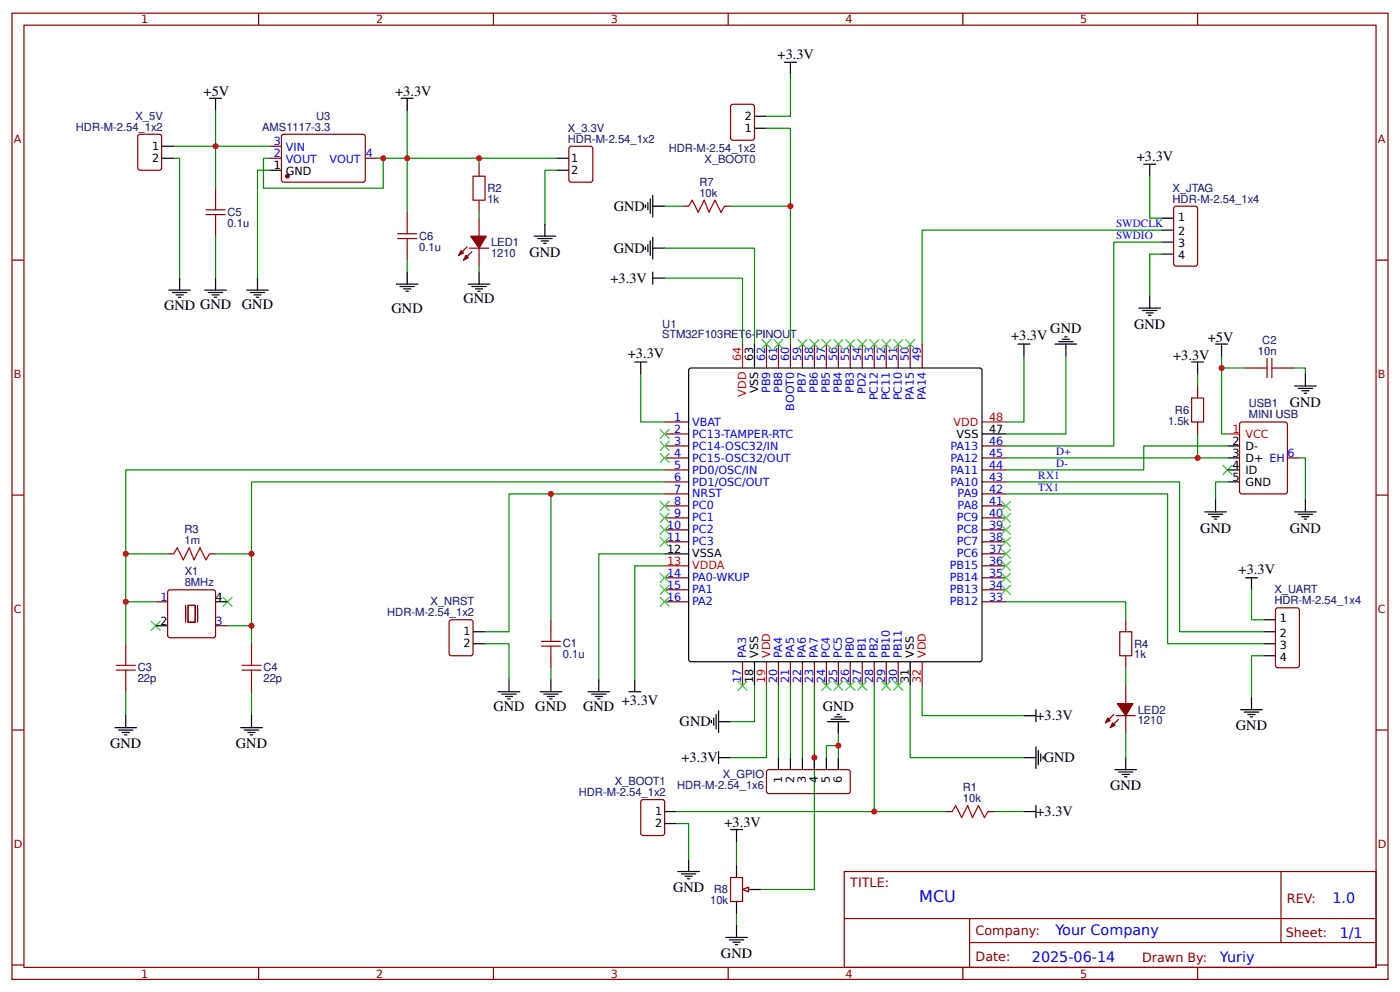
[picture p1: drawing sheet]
<svg xmlns="http://www.w3.org/2000/svg" width="309mm" height="219mm" viewBox="0 0 309 219" stroke-linecap="round" stroke-linejoin="round" font-family="sans-serif">
<g fill="none" stroke="#800" stroke-width=".26">
<path d="M2.6 2.9h304.1v213.3h-304.1zM5.3 5.6h298.7v207.9h-298.7zM57.1 2.9v2.7M109 2.9v2.7M160.9 2.9v2.7M212.7 2.9v2.7M264.6 2.9v2.7M30.7 29.7l4.5-.1 .4 .3 .1 7.1-.2 .5-4.5 .1-.5-.3-.1-7.1zM59.5 34.9h2.7M59.5 32.3h2.7M62.4 29.7h18l.3 .5-.1 9.8-.4 .2-17.8-.1-.2-.4v-9.5zM80.7 34.9h2.6"/>
<path d="M105.8 36.2v2.7M125.7 32.5l.5-.2h4.2l.5 .2 .1 7.2-.3 .4-4.5 .1-.5-.2zM161.7 23.1l4.5-.1 .4 .3 .1 7.1-.3 .5-4.5 .1-.4-.3-.1-7.2zM2.6 57.4h2.7M47.6 41.5v2.7M47.6 49.5v2.6M90 46.8v2.7M90 54.8v2.6M103.2 54.5l-1.9 1.9M103.7 54.8h4.2M104.2 55.6l-1.8 1.8M105.8 44.2v2.6"/>
<path d="M105.8 48.2v3.9M105.8 54.8v3.9M150.8 45.5h1.3M160.1 45.5h1.3M259.4 45.8l.4-.3h4.3l.4 .3 .1 12.4-.3 .5h-4.5l-.4-.2zM304 57.4h2.7M169.3 75.9v5.3M172 75.9v5.3M174.6 75.9v5.3M177.3 75.9v5.3M179.9 75.9v5.3M182.6 75.9v5.3"/>
<path d="M185.2 75.9v5.3M187.9 75.9v5.3M190.5 75.9v5.3M193.1 75.9v5.3M195.8 75.9v5.3M198.4 75.9v5.3M201.1 75.9v5.3M203.7 75.9v5.3M146.8 93.1h5.3M146.8 98.4h5.3M146.8 95.8h5.3M217 98.4h5.2"/>
<path d="M264.6 85.2v2.6M264.6 93.1v2.7M273.9 93.4l.5-.3h9.5l.5 .3v15.1l-.2 .4-9.8 .1-.5-.3zM275.2 81.2h2.6M283.1 81.2h2.7M2.6 109.3h2.7M146.8 111.7h5.3M146.8 109h5.3M146.8 106.4h5.3M146.8 103.7h5.3M146.8 101.1h5.3M146.8 114.3h5.3"/>
<path d="M146.8 116.9h5.3M146.8 119.6h5.3M217 111.7h5.2M217 109h5.2M217 106.4h5.2M217 103.7h5.2M217 101.1h5.2M217 114.3h5.2M217 116.9h5.2M217 119.6h5.2M284.4 101.1h2.7M304 109.3h2.7"/>
<path d="M34.4 132.8h2.6M37 122.2h1.4M37.1 130.4l.5-.2h9.8l.2 .5v9.8l-.5 .3-9.8-.1-.3-.5zM46.3 122.2h1.3M47.6 138.1h2.7M99.3 137.1l.4-.3h4.3l.4 .3 .1 7.1-.3 .5h-4.5l-.4-.2zM121.7 136.8v2.6M146.8 127.5h5.3M146.8 130.2h5.3M146.8 132.8h5.3M217 127.5h5.2M217 130.2h5.2"/>
<path d="M217 132.8h5.2M217 124.9h5.2M217 122.2h5.2M248.7 136.8v2.6M281.9 134.4l.4-.3h4.2l.5 .3 .1 12.4-.3 .5-4.5 .1-.4-.3zM27.8 142.1v2.6M27.8 150v2.7M55.6 142.1v2.6M55.6 150v2.7M121.7 144.7v2.7M164 146v5.3M172 146v5.3"/>
<path d="M174.6 146v5.3M177.3 146v5.3M179.9 146v5.3M182.6 146v5.3M185.2 146v5.3M187.9 146v5.3M190.5 146v5.3M193.1 146v5.3M195.8 146v5.3M198.4 146v5.3M246.1 157.7l-1.9 1.8M246.6 158h4.2"/>
<path d="M247.1 158.7l-1.8 1.9M248.7 144.7v2.7M248.7 151.3v4M248.7 158v3.9M2.6 161.1h2.7M141.8 176.5h4.5l.5 .2v7.2l-.2 .4-4.5 .1-.5-.2v-7.2zM169.6 169.9h17.7l.5 .2 .1 .3v4.2l-.1 .3-.5 .3h-17.4l-.3-.1-.3-.5v-4.2zM209 179.1h1.3M218.3 179.1h1.3M304 161.1h2.7M161.4 193.7h2.6v5.3h-2.6zM164.6 196.3h1.3"/>
<path d="M186.5 192.4h117.5v21.1h-117.5zM283 192.4v15.6M2.6 213h2.7M57.1 213.5v2.7M109 213.5v2.7M160.9 213.5v2.7M186.6 202.7h117.3M212.7 213.5v2.7M214.2 208h89.7M214.2 202.7v10.6M264.6 213.5v2.7M304 213h2.7"/>
</g>
<path d="M164 75.9v5.3M217 93.1h5.2M271.2 95.8h2.6M146.8 124.9h5.3M169.3 146v5.3M203.7 146v5.3" fill="none" stroke="#f00" stroke-width=".26"/>
<g fill="none" stroke="#000" stroke-width=".26">
<path d="M173.3 13.8h2.6M174.6 13.8v2.6M35.7 32.3h2.7M35.7 34.9h2.7M46.3 21.7h2.6M47.6 21.7v2.6M59.5 37.6h2.7M88.6 21.7h2.7M90 21.7v2.6M123 34.9h2.7M123 37.6h2.7M166.7 28.3h2.6"/>
<path d="M166.7 25.7h2.6M252.7 36.2h2.6M254 36.2v2.7M118 52.1h4.8M118.8 52.7h3.2M119.6 53.2h1.6M120.1 53.7h.5M120.4 49.5v2.6M142.6 45.2v.6M142.6 54.5v.5M143.1 44.7v1.6M143.1 54v1.6"/>
<path d="M143.7 43.9v3.2M143.7 53.2v3.2M144.2 54.8h2.6M144.2 43.1v4.8M144.2 52.4v4.7M144.2 45.5h2.6M256.6 48.2h2.7M256.6 50.8h2.7M256.6 53.4h2.7M256.6 56.1h2.7M37.3 64h4.8M38.1 64.6h3.2"/>
<path d="M38.9 65.1h1.6M39.4 65.6h.6M39.7 61.4v2.6M45.2 64h4.8M46 64.6h3.2M46.8 65.1h1.6M47.4 65.6h.5M47.6 61.4v2.6M54.5 64h4.8M55.3 64.6h3.2M56.1 65.1h1.6M56.6 65.6h.5"/>
<path d="M56.9 61.4v2.6M87.6 62.7h4.7M88.4 63.2h3.1M89.2 63.8h1.6M89.7 64.3h.5M90 60.1v2.6M103.5 62.7h4.7M104.2 63.2h3.2M105 63.8h1.6M105.6 64.3h.5M105.8 60.1v2.6M140.2 79.9h2.7"/>
<path d="M141.6 79.9v2.6M144.2 60.1v2.6M144.2 61.4h2.6M166.7 75.9v5.3M224.9 75.9h2.6M226.2 75.9v2.7M233.1 75.9h4.8M233.9 75.4h3.2M234.7 74.9h1.6M235.2 74.3h.5M235.5 75.9v2.7M251.6 68h4.8"/>
<path d="M252.4 68.5h3.2M253.2 69.1h1.6M253.7 69.6h.6M254 65.4v2.6M263.3 79.9h2.6M264.6 79.9v2.6M268.6 75.9h2.6M269.9 75.9v2.7M152.4 81.3l64-.1 .5 .3 .1 64-.3 .5h-64l-.5-.2-.1-64zM217 95.8h5.2M271.2 98.4h2.6M286 85.2h4.8"/>
<path d="M286.8 85.7h3.2M287.6 86.3h1.6M288.1 86.8h.6M288.4 82.5v2.7M266.2 113h4.7M267 113.5h3.1M267.8 114h1.5M268.3 114.6h.5M268.6 110.3v2.7M271.2 101.1h2.6M271.2 103.7h2.6M271.2 106.4h2.6"/>
<path d="M286 113h4.8M286.8 113.5h3.2M287.6 114h1.6M288.1 114.6h.6M288.4 110.3v2.7M34.4 138.1h2.6M47.6 132.8h2.7M104.5 139.4h2.7M146.8 122.2h5.3M275.2 127.5h2.6M276.5 127.5v2.7M279.1 139.4h2.7"/>
<path d="M279.1 136.8h2.7M27.8 158v2.6M55.6 158v2.6M104.5 142.1h2.7M110.1 152.7h4.7M110.9 153.2h3.1M111.7 153.7h1.5M112.2 154.3h.5M112.4 150v2.7M119.3 152.7h4.8M120.1 153.2h3.2M120.9 153.7h1.6"/>
<path d="M121.4 154.3h.6M121.7 150v2.7M129.9 152.7h4.8M130.7 153.2h3.2M131.5 153.7h1.6M132 154.3h.6M132.3 150v2.7M138.9 152.7h2.7M140.2 150v2.7M157.2 159v.5M157.7 158.5v1.6M158.2 157.7v3.2"/>
<path d="M158.7 159.3h2.7M158.7 156.9v4.8M166.7 146v5.3M182.8 159.3h4.8M183.6 158.7h3.2M184.4 158.2h1.6M184.9 157.7h.6M185.2 159.3v2.6M201.1 146v5.3M226.2 158h2.7M228.9 156.6v2.7M274.1 156.6h4.8"/>
<path d="M274.9 157.2h3.2M275.7 157.7h1.6M276.2 158.2h.6M276.5 154v2.6M279.1 142.1h2.7M279.1 144.7h2.7M25.4 160.6h4.8M26.2 161.1h3.2M27 161.7h1.6M27.5 162.2h.5M53.2 160.6h4.7M54 161.1h3.1"/>
<path d="M54.8 161.7h1.6M55.3 162.2h.5M146.8 179.1h2.7M158.7 165.9v2.6M158.7 167.2h2.7M172 167.2v2.7M174.6 167.2v2.7M177.3 167.2v2.7M179.9 167.2v2.7M182.6 167.2v2.7M185.2 167.2v2.7M226.2 167.2h2.7"/>
<path d="M226.2 179.1h2.7M228.9 164.8v4.8M228.9 177.8v2.6M229.4 165.6v3.2M229.9 166.4v1.6M230.5 167v.5M246.3 169.9h4.8M247.1 170.4h3.2M247.9 170.9h1.6M248.4 171.4h.6M248.7 167.2v2.7M146.8 181.8h2.7"/>
<path d="M149.8 192.4h4.7M150.5 192.9h3.2M151.3 193.4h1.6M151.9 193.9h.5M152.1 189.7v2.7M161.4 183.1h2.6M162.7 183.1v2.6M162.7 191v2.7M162.7 199v2.6M165.4 196.3h2.6M160.3 206.9h4.8M161.1 207.4h3.2"/>
<path d="M161.9 208h1.6M162.5 208.5h.5M162.7 204.3v2.6"/>
</g>
<g fill="none" stroke="#080" stroke-width=".26">
<path d="M174.6 16.4v9.3h-5.3M38.4 34.9h1.3v26.5M38.4 32.3h9.2v9.2M47.6 24.3v8h11.9M59.5 34.9h-1.3v6.6h26.5v-6.6h5.3v11.9M59.5 37.6h-2.6v23.8M83.3 34.9h1.4M90 24.3v10.6h15.8v1.3M105.8 34.9h17.2M123 37.6h-2.6v11.9M169.3 28.3h5.3v17.2M254 38.9v9.3h2.6"/>
<path d="M47.6 52.1v9.3M90 57.4v2.7M105.8 46.8v1.4M105.8 58.7v1.4M146.8 54.8h19.9v21.1M146.8 45.5h4M161.4 45.5h13.2v30.4M256.6 56.1h-2.6v9.3M256.6 53.4h-10.5v45h-23.9M256.6 50.8h-52.9v25.1M146.8 61.4h17.2v14.5M226.2 78.6v14.5h-4"/>
<path d="M235.5 78.6v17.2h-13.3M269.9 78.6v17.2h1.3M141.6 82.5v10.6h5.2M264.6 82.5v2.7M264.6 95.8v5.3M269.9 81.2h5.3M271.2 98.4h-18.5v5.3h-30.5M285.8 81.2h2.6v1.3M121.7 109h-9.3v30.4h-5.2M146.8 106.4h-91.2v15.8M146.8 103.7h-119v18.5M146.8 109h-25.1v27.8"/>
<path d="M222.2 106.4h38.4v33h18.5M222.2 109h35.8v33.1h21.1M222.2 101.1h49M271.2 106.4h-2.6v3.9M287.1 101.1h1.3v9.2M34.4 132.8h-6.6v9.3M37 122.2h-9.2v10.6M47.6 122.2h8v15.9M50.3 138.1h5.3v4M146.8 122.2h-14.5v27.8M146.8 124.9h-6.6v25.1M222.2 132.8h26.5v4"/>
<path d="M276.5 130.2v6.6h2.6M27.8 152.7v5.3M55.6 152.7v5.3M107.2 142.1h5.2v7.9M121.7 147.4v2.6M166.7 151.3v8h-5.3M169.3 151.3v15.9h-7.9M174.6 151.3v15.9M177.3 151.3v15.9M179.9 151.3v45h-11.9M193.1 151.3v27.8h15.9M201.1 151.3v15.9h25.1"/>
<path d="M203.7 151.3v6.7h22.5M248.7 147.4v3.9M279.1 144.7h-2.6v9.3M149.5 179.1h43.6M185.2 164.6h-2.6v2.6M185.2 161.9v5.3M219.6 179.1h6.6M248.7 161.9v5.3M149.5 181.8h2.6v7.9M162.7 185.7v5.3M162.7 201.6v2.7"/>
</g>
<g fill="none" stroke="#a00000" stroke-width=".26">
<path d="M104.5 38.9h2.7v5.3h-2.7zM45.5 47.4h4.2M45.5 46.3h4.2M47.6 44.2v2.1M47.6 47.4v2.1M87.8 52.7h4.3M87.8 51.6h4.3M90 49.5v2.1M90 52.7v2.1M152.1 45.5l.8-1.3 1.4 2.6 1.3-2.6 1 2.6 1.4-2.6 1.3 2.6 .8-1.3M279.9 79.1v4.2M281 79.1v4.2"/>
<path d="M263.3 87.8h2.6v5.3h-2.6zM277.8 81.2h2.1M281 81.2h2.1M38.4 122.2l.8-1.3 1.3 2.7 1.3-2.7 1.1 2.7 1.3-2.7 1.3 2.7 .8-1.4M121.7 139.4v2.2M247.4 139.4h2.6v5.3h-2.6zM25.7 147.9h4.2M25.7 146.8h4.2M27.8 144.7v2.1M27.8 147.9v2.1M53.4 147.9h4.3M53.4 146.8h4.3"/>
<path d="M55.6 144.7v2.1M55.6 147.9v2.1M119.6 142.6h4.2M119.6 141.6h4.2M121.7 142.6v2.1M210.3 179.1l.8-1.3 1.4 2.6 1.3-2.6 1 2.6 1.4-2.6 1.3 2.6 .8-1.3"/>
</g>
<g fill="#000" stroke="#3c3" stroke-width=".26">
<path d="M168.3 74.9l2.1 2.1zM168.3 77l2.1-2.1z"/>
<path d="M170.9 74.9l2.1 2.1zM173 74.9l-2.1 2.1z"/>
<path d="M176.2 74.9l2.1 2.1zM176.2 77l2.1-2.1z"/>
<path d="M178.9 74.9l2.1 2.1zM181 74.9l-2.1 2.1z"/>
<path d="M181.5 74.9l2.1 2.1zM183.6 74.9l-2.1 2.1z"/>
<path d="M184.1 74.9l2.2 2.1zM186.3 74.9l-2.2 2.1z"/>
<path d="M186.8 74.9l2.1 2.1zM188.9 74.9l-2.1 2.1z"/>
<path d="M189.4 74.9l2.2 2.1zM191.6 74.9l-2.2 2.1z"/>
<path d="M192.1 74.9l2.1 2.1zM194.2 74.9l-2.1 2.1z"/>
<path d="M194.7 74.9l2.1 2.1zM196.8 74.9l-2.1 2.1z"/>
<path d="M197.4 74.9l2.1 2.1zM199.5 74.9l-2.1 2.1z"/>
<path d="M200 74.9l2.1 2.1zM202.1 74.9l-2.1 2.1z"/>
<path d="M145.8 94.7l2.1 2.1zM147.9 94.7l-2.1 2.1z"/>
<path d="M145.8 97.4l2.1 2.1zM147.9 97.4l-2.1 2.1z"/>
<path d="M145.8 100l2.1 2.1zM147.9 100l-2.1 2.1z"/>
<path d="M145.8 110.6l2.1 2.1zM147.9 110.6l-2.1 2.1z"/>
<path d="M145.8 113.2l2.1 2.2zM147.9 113.2l-2.1 2.2z"/>
<path d="M145.8 115.9l2.1 2.1zM147.9 115.9l-2.1 2.1z"/>
<path d="M145.8 118.5l2.1 2.1zM147.9 118.5l-2.1 2.1z"/>
<path d="M221.2 118.5l2.1 2.1zM223.3 118.5l-2.1 2.1z"/>
<path d="M221.2 115.9l2.1 2.1zM223.3 115.9l-2.1 2.1z"/>
<path d="M221.2 113.2l2.1 2.2zM223.3 113.2l-2.1 2.2z"/>
<path d="M221.2 110.6l2.1 2.1zM223.3 110.6l-2.1 2.1z"/>
<path d="M272.3 102.7l-2.2 2.1zM270.1 102.7l2.2 2.1z"/>
<path d="M33.3 137.1l2.2 2.1zM35.5 137.1l-2.2 2.1z"/>
<path d="M49.2 131.8l2.1 2.1zM51.3 131.8l-2.1 2.1z"/>
<path d="M145.8 126.5l2.1 2.1zM147.9 126.5l-2.1 2.1z"/>
<path d="M145.8 129.1l2.1 2.1zM147.9 129.1l-2.1 2.1z"/>
<path d="M145.8 131.8l2.1 2.1zM147.9 131.8l-2.1 2.1z"/>
<path d="M221.2 129.1l2.1 2.1zM223.3 129.1l-2.1 2.1z"/>
<path d="M221.2 126.5l2.1 2.1zM221.2 128.6l2.1-2.1z"/>
<path d="M221.2 123.8l2.1 2.1zM221.2 125.9l2.1-2.1z"/>
<path d="M221.2 121.2l2.1 2.1zM223.3 121.2l-2.1 2.1z"/>
<path d="M163 150.3l2.1 2.1zM165.1 150.3l-2.1 2.1z"/>
<path d="M181.5 150.3l2.1 2.1zM183.6 150.3l-2.1 2.1z"/>
<path d="M184.1 150.3l2.2 2.1zM186.3 150.3l-2.2 2.1z"/>
<path d="M186.8 150.3l2.1 2.1zM188.9 150.3l-2.1 2.1z"/>
<path d="M189.4 150.3l2.2 2.1zM191.6 150.3l-2.2 2.1z"/>
<path d="M194.7 150.3l2.1 2.1zM196.8 150.3l-2.1 2.1z"/>
<path d="M197.4 150.3l2.1 2.1zM199.5 150.3l-2.1 2.1z"/>
</g>
<path d="M41 133.6v3.7M41.5 133.6h1.6v3.7h-1.6zM43.7 133.6v3.7" fill="none" stroke="#801" stroke-width=".26"/>
<g fill="#800" stroke="#800" stroke-width=".26">
<path d="M104 52.1h3.4l-1.6 2.7z"/>
<path d="M101.9 55.3l.5 .5-1.1 .6z"/>
<path d="M102.9 56.4l.6 .5-1.1 .5z"/>
<path d="M246.9 155.3h3.4l-1.6 2.7z"/>
<path d="M244.7 158.5l.6 .5-1.1 .5z"/>
<path d="M245.8 159.5l.5 .6-1 .5z"/>
<circle cx="63.5" cy="38.9" r=".4"/>
</g>
<path d="M164 196.3l1.4-.5v1z" fill="#efefef" stroke="#800" stroke-width=".26"/>
<path d="M172 151.3v15.9" fill="none" stroke="#080" stroke-width=".26"/>
<g fill="#c00">
<circle cx="269.9" cy="81.2" r=".66"/>
<circle cx="264.6" cy="101.1" r=".66"/>
<circle cx="55.6" cy="138.1" r=".66"/>
<circle cx="27.8" cy="132.8" r=".66"/>
<circle cx="105.8" cy="34.9" r=".66"/>
<circle cx="90" cy="34.9" r=".66"/>
<circle cx="84.7" cy="34.9" r=".66"/>
<circle cx="47.6" cy="32.3" r=".66"/>
<circle cx="55.6" cy="122.2" r=".66"/>
<circle cx="27.8" cy="122.2" r=".66"/>
<circle cx="121.7" cy="109" r=".66"/>
<circle cx="174.6" cy="45.5" r=".66"/>
<circle cx="193.1" cy="179.1" r=".66"/>
<circle cx="185.2" cy="164.6" r=".66"/>
<circle cx="179.9" cy="167.2" r=".66"/>
</g>
<text font-size="3.5" fill="#00f" x="203.1" y="199.1">MCU</text>
<g font-size="3.2">
<text x="171.8" y="13">+3.3V</text>
<text x="45" y="21.2">+5V</text>
<text x="87.3" y="21.2">+3.3V</text>
<text x="251.2" y="35.5">+3.3V</text>
<text x="135.6" y="46.6">GND</text>
<text x="116.9" y="56.6">GND</text>
<text x="135.6" y="55.9">GND</text>
<text x="134.9" y="62.5">+3.3V</text>
<text x="36.2" y="68.5">GND GND</text>
<text x="53.4" y="68.3">GND</text>
<text x="86.5" y="69.1">GND</text>
<text x="102.4" y="66.9">GND</text>
<text x="223.4" y="75.1">+3.3V</text>
<text x="232" y="73.6">GND</text>
<text x="250.6" y="72.6">GND</text>
<text x="266.9" y="75.4">+5V</text>
<text x="138.7" y="79.1">+3.3V</text>
<text x="259.2" y="79.4">+3.3V</text>
<text x="285" y="89.8">GND</text>
<text x="265.1" y="117.6">GND</text>
<text x="285" y="117.6">GND</text>
<text x="273.7" y="126.7">+3.3V</text>
<text x="137.4" y="155.6">+3.3V</text>
<text x="109" y="156.9">GND</text>
<text x="118.3" y="156.9">GND</text>
<text x="128.9" y="156.9">GND</text>
<text x="150.2" y="160.3">GND</text>
<text x="181.8" y="156.9">GND</text>
<text x="229" y="159">+3.3V</text>
<text x="273" y="161.2">GND</text>
<text x="24.3" y="165.2">GND</text>
<text x="52.1" y="165.2">GND</text>
<text x="150.6" y="168.3">+3.3V</text>
<text x="230.6" y="168.3">GND</text>
<text x="245.3" y="174.4">GND</text>
<text x="160.1" y="182.6">+3.3V</text>
<text x="229" y="180.2">+3.3V</text>
<text x="148.7" y="196.9">GND</text>
<text x="159.3" y="211.4">GND</text>
</g>
<g font-size="3.2" fill="#00f">
<text x="294.4" y="199.3">1.0</text>
<text x="233.2" y="206.5">Your Company</text>
<text x="296" y="207">1/1</text>
<text x="228" y="212.3">2025-06-14</text>
<text x="269.5" y="212.3">Yuriy</text>
</g>
<g font-size="2.8" fill="#800">
<text x="187.9" y="195.8">TITLE:</text>
<text x="284.3" y="199.3">REV:</text>
<text x="215.5" y="206.4">Company:</text>
<text x="284.1" y="206.9">Sheet:</text>
<text x="215.5" y="212.2">Date:</text>
<text x="252.3" y="212.3">Drawn By:</text>
</g>
<g font-size="2.5" fill="#800">
<text x="31.2" y="5.2">1</text>
<text x="83.1" y="5.2">2</text>
<text x="134.9" y="5.2">3</text>
<text x="186.8" y="5.2">4</text>
<text x="238.7" y="5.2">5</text>
<text x="3" y="31.5">A</text>
<text x="304.4" y="31.5">A</text>
<text x="3" y="83.3">B</text>
<text x="304.4" y="83.3">B</text>
<text x="3" y="135.2">C</text>
<text x="304.4" y="135.2">C</text>
<text x="3" y="187.1">D</text>
<text x="304.4" y="187.1">D</text>
<text x="31.2" y="215.8">1</text>
<text x="83.1" y="215.8">2</text>
<text x="134.9" y="215.8">3</text>
<text x="186.8" y="215.8">4</text>
<text x="238.7" y="215.8">5</text>
</g>
<g font-size="2.5" fill="#000080">
<text x="16.8" y="28.8">HDR-M-2.54_1x2</text>
<text x="29.9" y="26.5">X_5V</text>
<text x="57.9" y="28.8">AMS1117-3.3</text>
<text x="69.9" y="26.5">U3</text>
<text x="125.4" y="29.1">X_3.3V</text>
<text x="125.4" y="31.5">HDR-M-2.54_1x2</text>
<text x="147.7" y="33.6">HDR-M-2.54_1x2</text>
<text x="155.7" y="36">X_BOOT0</text>
<text x="154.5" y="41">R7</text>
<text x="50.3" y="47.6">C5</text>
<text x="107.7" y="44.8">1k</text>
<text x="107.7" y="42.4">R2</text>
<text x="154.5" y="43.4">10k</text>
<text x="259" y="44.7">HDR-M-2.54_1x4</text>
<text x="259" y="42.3">X_JTAG</text>
<text x="50.3" y="50.1">0.1u</text>
<text x="92.6" y="52.9">C6</text>
<text x="92.6" y="55.4">0.1u</text>
<text x="108.5" y="56.7">1210</text>
<text x="108.5" y="54.3">LED1</text>
<text x="146.3" y="74.6">STM32F103RET6-PINOUT</text>
<text x="146.3" y="72.3">U1</text>
<text x="278.9" y="75.9">C2</text>
<text x="277.9" y="78.3">10n</text>
<text x="275.9" y="89.8">USB1</text>
<text x="258.1" y="93.7">1.5k</text>
<text x="259.6" y="91.4">R6</text>
<text x="275.9" y="92.2">MINI USB</text>
<text x="40.8" y="117.7">R3</text>
<text x="40.8" y="120.1">1m</text>
<text x="40.8" y="129.4">8MHz</text>
<text x="40.8" y="127">X1</text>
<text x="281.5" y="131">X_UART</text>
<text x="85.6" y="136">HDR-M-2.54_1x2</text>
<text x="95.1" y="133.6">X_NRST</text>
<text x="281.5" y="133.3">HDR-M-2.54_1x4</text>
<text x="124.4" y="142.9">C1</text>
<text x="250.6" y="142.9">R4</text>
<text x="30.4" y="148.2">C3</text>
<text x="58.2" y="148.2">C4</text>
<text x="124.4" y="145.3">0.1u</text>
<text x="250.6" y="145.3">1k</text>
<text x="30.4" y="150.6">22p</text>
<text x="58.2" y="150.6">22p</text>
<text x="251.4" y="159.9">1210</text>
<text x="251.4" y="157.5">LED2</text>
<text x="135.8" y="173.3">X_BOOT1</text>
<text x="159.7" y="171.7">X_GPIO</text>
<text x="127.9" y="175.7">HDR-M-2.54_1x2</text>
<text x="149.6" y="174.2">HDR-M-2.54_1x6</text>
<text x="212.7" y="177">10k</text>
<text x="212.7" y="174.6">R1</text>
<text x="157.7" y="197.2">R8</text>
<text x="156.9" y="199.6">10k</text>
</g>
<g font-size="2.5">
<text x="164.6" y="29.1">1</text>
<text x="164.6" y="26.5">2</text>
<text x="33.6" y="33.1">1</text>
<text x="33.6" y="35.7">2</text>
<text x="126.2" y="35.7">1</text>
<text x="60.5" y="37.3">1</text>
<text x="63.2" y="38.6">GND</text>
<text x="126.2" y="38.4">2</text>
<text x="260.3" y="48.7">1</text>
<text x="260.3" y="51.9">2</text>
<text x="260.3" y="54.5">3</text>
<text x="260.3" y="57.2">4</text>
<text x="166.4" y="79.6" transform="rotate(-90 166.4 79.6)">63</text>
<text x="167.5" y="86.8" transform="rotate(-90 167.5 86.8)">VSS</text>
<text x="218.5" y="95.5">47</text>
<text x="211.3" y="96.6">VSS</text>
<text x="272.3" y="98.2">2</text>
<text x="272.3" y="100.8">3</text>
<text x="275.2" y="99.2">D-</text>
<text x="275.2" y="101.9">D+ EH</text>
<text x="272.3" y="103.5">4</text>
<text x="272.3" y="106.1">5</text>
<text x="275.2" y="104.5">ID</text>
<text x="275.2" y="107.2">GND</text>
<text x="147.4" y="122">12</text>
<text x="152.9" y="123">VSSA</text>
<text x="35.5" y="137.8">2</text>
<text x="47.6" y="132.6">4</text>
<text x="282.8" y="137.3">1</text>
<text x="102.4" y="140.2">1</text>
<text x="102.4" y="142.9">2</text>
<text x="282.8" y="140.5">2</text>
<text x="282.8" y="143.1">3</text>
<text x="167.5" y="145.3" transform="rotate(-90 167.5 145.3)">VSS</text>
<text x="201.9" y="145.3" transform="rotate(-90 201.9 145.3)">VSS</text>
<text x="282.8" y="145.8">4</text>
<text x="166.4" y="150.8" transform="rotate(-90 166.4 150.8)">18</text>
<text x="200.8" y="150.8" transform="rotate(-90 200.8 150.8)">31</text>
<text x="172.8" y="172.8" transform="rotate(-90 172.8 172.8)">1</text>
<text x="175.4" y="172.8" transform="rotate(-90 175.4 172.8)">2</text>
<text x="178.1" y="172.8" transform="rotate(-90 178.1 172.8)">3</text>
<text x="180.7" y="172.8" transform="rotate(-90 180.7 172.8)">4</text>
<text x="183.4" y="172.8" transform="rotate(-90 183.4 172.8)">5</text>
<text x="186" y="172.8" transform="rotate(-90 186 172.8)">6</text>
<text x="144.7" y="179.9">1</text>
<text x="144.7" y="182.6">2</text>
</g>
<g font-size="2.5" fill="#00f">
<text x="60.5" y="34.7">2</text>
<text x="60.5" y="32">3</text>
<text x="63.2" y="36">VOUT</text>
<text x="63.2" y="33.3">VIN</text>
<text x="72.8" y="36">VOUT</text>
<text x="80.8" y="34.7">4</text>
<text x="246.6" y="52.8">SWDIO</text>
<text x="246.6" y="50.1">SWDCLK</text>
<text x="169.1" y="79.6" transform="rotate(-90 169.1 79.6)">62</text>
<text x="171.7" y="79.6" transform="rotate(-90 171.7 79.6)">61</text>
<text x="174.4" y="79.6" transform="rotate(-90 174.4 79.6)">60</text>
<text x="177" y="79.6" transform="rotate(-90 177 79.6)">59</text>
<text x="179.7" y="79.6" transform="rotate(-90 179.7 79.6)">58</text>
<text x="182.3" y="79.6" transform="rotate(-90 182.3 79.6)">57</text>
<text x="184.9" y="79.6" transform="rotate(-90 184.9 79.6)">56</text>
<text x="187.6" y="79.6" transform="rotate(-90 187.6 79.6)">55</text>
<text x="190.2" y="79.6" transform="rotate(-90 190.2 79.6)">54</text>
<text x="192.9" y="79.6" transform="rotate(-90 192.9 79.6)">53</text>
<text x="195.5" y="79.6" transform="rotate(-90 195.5 79.6)">52</text>
<text x="198.2" y="79.6" transform="rotate(-90 198.2 79.6)">51</text>
<text x="200.8" y="79.6" transform="rotate(-90 200.8 79.6)">50</text>
<text x="203.5" y="79.6" transform="rotate(-90 203.5 79.6)">49</text>
<text x="170.1" y="86.8" transform="rotate(-90 170.1 86.8)">PB9</text>
<text x="172.8" y="86.8" transform="rotate(-90 172.8 86.8)">PB8</text>
<text x="178.1" y="86.8" transform="rotate(-90 178.1 86.8)">PB7</text>
<text x="180.7" y="86.8" transform="rotate(-90 180.7 86.8)">PB6</text>
<text x="183.4" y="86.8" transform="rotate(-90 183.4 86.8)">PB5</text>
<text x="186" y="86.8" transform="rotate(-90 186 86.8)">PB4</text>
<text x="188.6" y="86.8" transform="rotate(-90 188.6 86.8)">PB3</text>
<text x="191.3" y="87" transform="rotate(-90 191.3 87)">PD2</text>
<text x="193.9" y="88.4" transform="rotate(-90 193.9 88.4)">PC12</text>
<text x="196.6" y="88.4" transform="rotate(-90 196.6 88.4)">PC11</text>
<text x="199.2" y="88.4" transform="rotate(-90 199.2 88.4)">PC10</text>
<text x="201.9" y="88.2" transform="rotate(-90 201.9 88.2)">PA15</text>
<text x="204.5" y="88.2" transform="rotate(-90 204.5 88.2)">PA14</text>
<text x="149" y="92.9">1</text>
<text x="149" y="95.5">2</text>
<text x="152.9" y="93.9">VBAT</text>
<text x="175.4" y="90.6" transform="rotate(-90 175.4 90.6)">BOOT0</text>
<text x="149" y="98.2">3</text>
<text x="149" y="100.8">4</text>
<text x="152.9" y="96.6">PC13-TAMPER-RTC</text>
<text x="152.9" y="99.2">PC14-OSC32/IN</text>
<text x="152.9" y="101.9">PC15-OSC32/OUT</text>
<text x="210" y="101.9">PA12</text>
<text x="210" y="99.2">PA13</text>
<text x="218.5" y="100.8">45</text>
<text x="218.5" y="98.2">46</text>
<text x="233.4" y="100.4">D+</text>
<text x="284.4" y="100.8">6</text>
<text x="149" y="103.5">5</text>
<text x="149" y="106.1">6</text>
<text x="152.9" y="104.5">PD0/OSC/IN</text>
<text x="152.9" y="107.2">PD1/OSC/OUT</text>
<text x="210" y="107.2">PA10</text>
<text x="210" y="104.5">PA11</text>
<text x="218.5" y="106.1">43</text>
<text x="218.5" y="103.5">44</text>
<text x="229.4" y="105.7">RX1</text>
<text x="233.4" y="103.1">D-</text>
<text x="149" y="108.7">7</text>
<text x="149" y="111.4">8</text>
<text x="152.9" y="109.8">NRST</text>
<text x="152.9" y="112.4">PC0</text>
<text x="211.6" y="112.4">PA8</text>
<text x="211.6" y="109.8">PA9</text>
<text x="218.5" y="111.4">41</text>
<text x="218.5" y="108.7">42</text>
<text x="229.4" y="108.3">TX1</text>
<text x="147.4" y="116.7">10</text>
<text x="147.4" y="119.3">11</text>
<text x="149" y="114">9</text>
<text x="152.9" y="115.1">PC1</text>
<text x="152.9" y="117.7">PC2</text>
<text x="211.4" y="117.7">PC8</text>
<text x="211.4" y="115.1">PC9</text>
<text x="218.5" y="119.3">38</text>
<text x="218.5" y="116.7">39</text>
<text x="218.5" y="114">40</text>
<text x="152.9" y="120.4">PC3</text>
<text x="209.8" y="125.7">PB15</text>
<text x="211.4" y="123">PC6</text>
<text x="211.4" y="120.4">PC7</text>
<text x="218.5" y="124.6">36</text>
<text x="218.5" y="122">37</text>
<text x="147.4" y="127.3">14</text>
<text x="147.4" y="129.9">15</text>
<text x="152.9" y="128.3">PA0-WKUP</text>
<text x="152.9" y="131">PA1</text>
<text x="209.8" y="131">PB13</text>
<text x="209.8" y="128.3">PB14</text>
<text x="218.5" y="129.9">34</text>
<text x="218.5" y="127.3">35</text>
<text x="35.5" y="132.6">1</text>
<text x="47.6" y="137.8">3</text>
<text x="147.4" y="132.6">16</text>
<text x="152.9" y="133.6">PA2</text>
<text x="209.8" y="133.6">PB12</text>
<text x="218.5" y="132.6">33</text>
<text x="164.8" y="145.3" transform="rotate(-90 164.8 145.3)">PA3</text>
<text x="172.8" y="145.3" transform="rotate(-90 172.8 145.3)">PA4</text>
<text x="175.4" y="145.3" transform="rotate(-90 175.4 145.3)">PA5</text>
<text x="178.1" y="145.3" transform="rotate(-90 178.1 145.3)">PA6</text>
<text x="180.7" y="145.3" transform="rotate(-90 180.7 145.3)">PA7</text>
<text x="183.4" y="145.3" transform="rotate(-90 183.4 145.3)">PC4</text>
<text x="186" y="145.3" transform="rotate(-90 186 145.3)">PC5</text>
<text x="188.6" y="145.3" transform="rotate(-90 188.6 145.3)">PB0</text>
<text x="191.3" y="145.3" transform="rotate(-90 191.3 145.3)">PB1</text>
<text x="193.9" y="145.3" transform="rotate(-90 193.9 145.3)">PB2</text>
<text x="196.6" y="145.3" transform="rotate(-90 196.6 145.3)">PB10</text>
<text x="199.2" y="145.3" transform="rotate(-90 199.2 145.3)">PB11</text>
<text x="163.8" y="150.8" transform="rotate(-90 163.8 150.8)">17</text>
<text x="171.7" y="150.8" transform="rotate(-90 171.7 150.8)">20</text>
<text x="174.4" y="150.8" transform="rotate(-90 174.4 150.8)">21</text>
<text x="177" y="150.8" transform="rotate(-90 177 150.8)">22</text>
<text x="179.7" y="150.8" transform="rotate(-90 179.7 150.8)">23</text>
<text x="182.3" y="150.8" transform="rotate(-90 182.3 150.8)">24</text>
<text x="184.9" y="150.8" transform="rotate(-90 184.9 150.8)">25</text>
<text x="187.6" y="150.8" transform="rotate(-90 187.6 150.8)">26</text>
<text x="190.2" y="150.8" transform="rotate(-90 190.2 150.8)">27</text>
<text x="192.9" y="150.8" transform="rotate(-90 192.9 150.8)">28</text>
<text x="195.5" y="150.8" transform="rotate(-90 195.5 150.8)">29</text>
<text x="198.2" y="150.8" transform="rotate(-90 198.2 150.8)">30</text>
</g>
<g font-size="2.5" fill="#f00">
<text x="163.8" y="79.6" transform="rotate(-90 163.8 79.6)">64</text>
<text x="164.8" y="87.5" transform="rotate(-90 164.8 87.5)">VDD</text>
<text x="210.7" y="93.9">VDD</text>
<text x="218.5" y="92.9">48</text>
<text x="272.3" y="95.5">1</text>
<text x="275.2" y="96.6">VCC</text>
<text x="147.4" y="124.6">13</text>
<text x="152.9" y="125.7">VDDA</text>
<text x="170.1" y="145.3" transform="rotate(-90 170.1 145.3)">VDD</text>
<text x="204.5" y="145.3" transform="rotate(-90 204.5 145.3)">VDD</text>
<text x="169.1" y="150.8" transform="rotate(-90 169.1 150.8)">19</text>
<text x="203.5" y="150.8" transform="rotate(-90 203.5 150.8)">32</text>
</g>
</svg>
